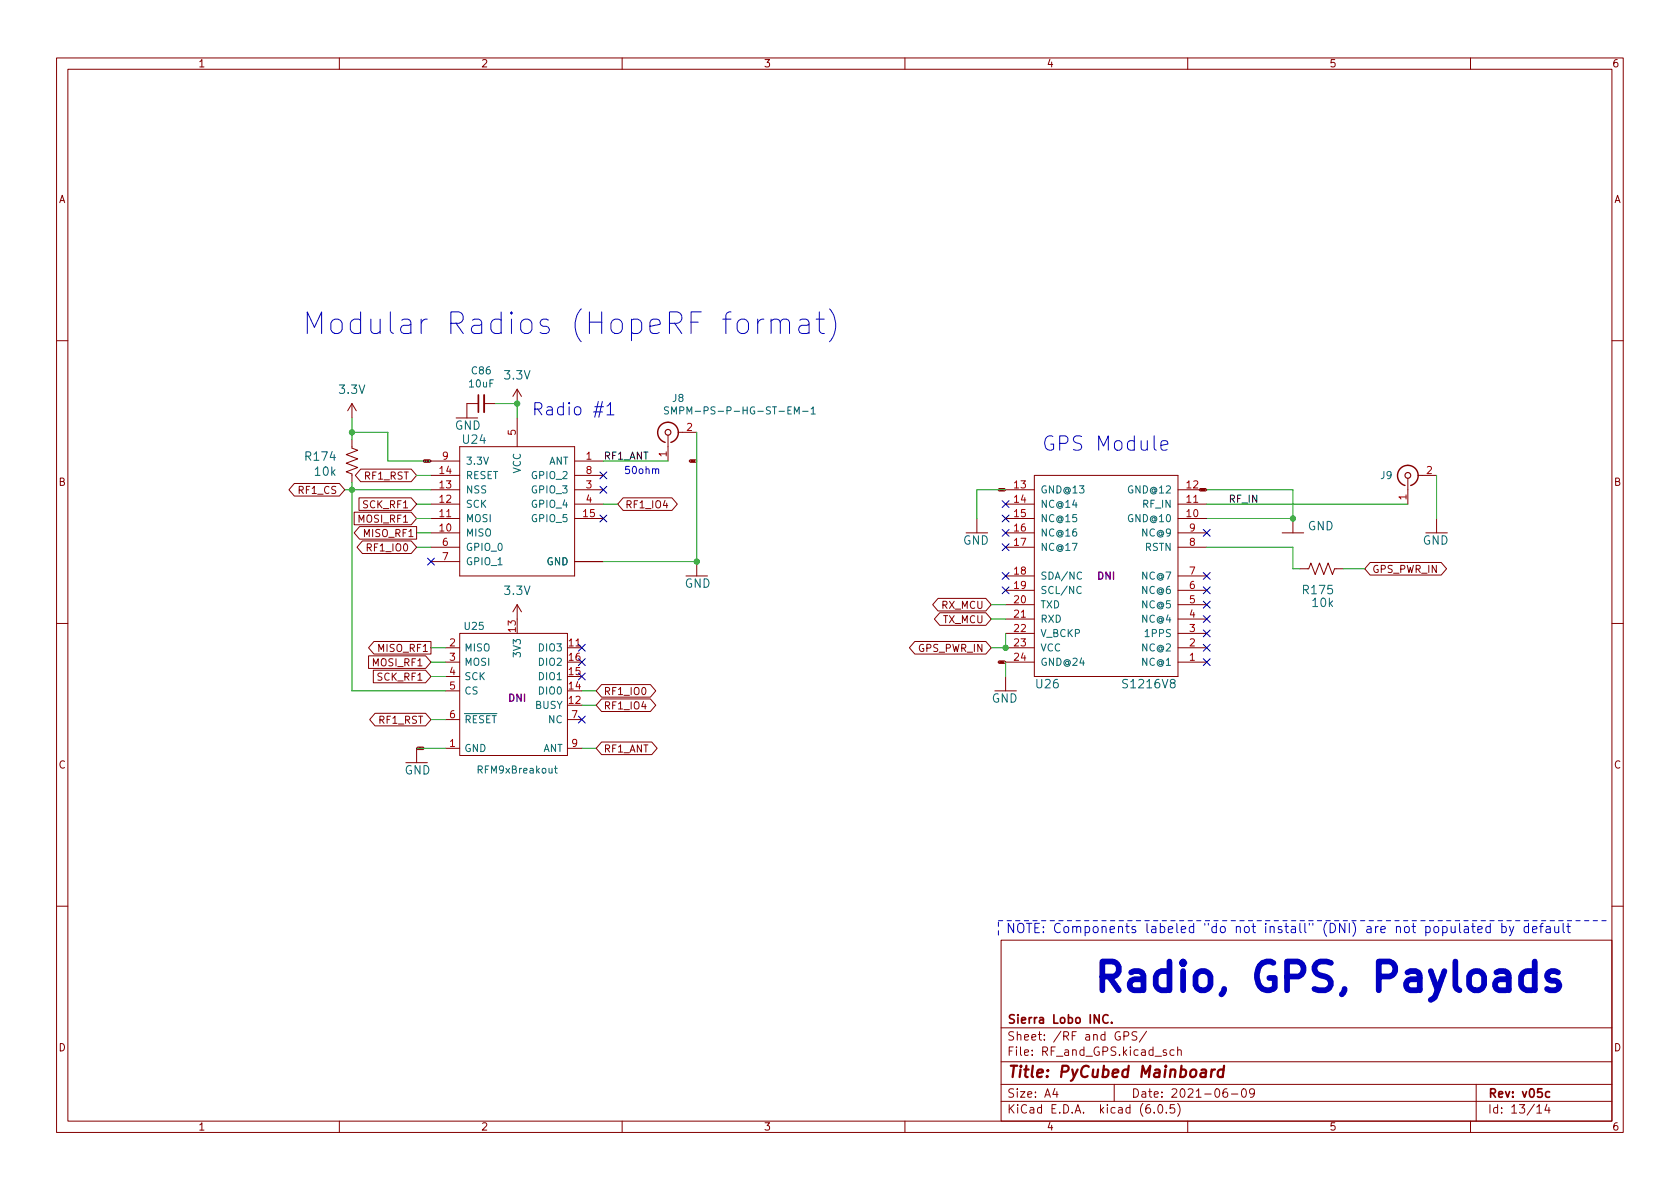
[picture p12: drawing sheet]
<svg xmlns="http://www.w3.org/2000/svg" width="297mm" height="210mm" viewBox="0 0 297 210" stroke-linecap="round" stroke-linejoin="round" font-family="sans-serif">
<g fill="none" stroke="#840000" stroke-width=".18">
<path d="M10 10.2h277v190.1h-277zM12 12.2h273v186.1h-273zM60 10.2v2M110 10.2v2M160 10.2v2M210 10.2v2M260 10.2v2M10 60.2h2M62.2 77.7v1.5l1 .4-2 .8 2 .7-2 .8 2 .8-2 .7 1 .4v1.5M62.2 71.4l-.7 1.2M62.2 71.4l.8 1.2M62.2 71.4v2.5"/>
<path d="M80.6 73.9h3.9M81.3 79h20.3v22.8h-20.3zM84.6 71.4h-2.1v2.5M85.6 71.4h2M91.4 68.8v2.6M91.4 73.9v5.1M91.4 68.8l-.7 1.3M91.4 68.8l.8 1.3M118.1 77v4.5M119.9 76.4h3.3M285 60.2h2M52 85.5h8l1 1.1-1 1.1h-8l-.9-1.1z"/>
<path d="M62.6 90.6h10.1l1 1.1-1 1.1h-10.1zM63.5 88h9.2l1 1.1-1 1.2h-9.2zM63.6 93.1h10.1v2.2h-10.1l-1-1.1zM63.8 83h8.9l1 1.1-1 1.1h-8.9l-1-1.1zM64.1 95.7h8.6l1 1.1-1 1.1h-8.6l-1-1.1zM75 81.3h1l.2 .2-.2 .3h-1l-.2-.3zM75.1 81.4h.1v.2h-.1M76.2 94.2h5.1M76.2 84.1h5.1M76.2 91.7h5.1M76.2 89.1h5.1M76.2 86.6h5.1"/>
<path d="M76.2 96.8h5.1M76.2 81.5h5.1M76.2 99.3h5.1M101.6 84.1h5.1M101.6 91.7h5.1M101.6 89.1h5.1M101.6 86.6h5.1M101.6 81.5h5.1M101.6 99.3h5.1M110.2 88h8.6l1 1.1-1 1.2h-8.6l-1-1.2zM122 81.3h1l.2 .2-.2 .3h-1l-.2-.3zM123.2 99.3v2.5"/>
<path d="M170.8 94.2h3.8M172.7 91.7v2.5M176.6 86.4h1l.2 .2-.2 .2h-1l-.1-.2zM177.8 94.2h5.1M177.8 91.7h5.1M177.8 89.1h5.1M177.8 86.6h5.1M177.8 96.8h5.1M182.9 84.1h25.4v35.5h-25.4zM208.3 94.2h5.1M208.3 91.7h5.1M208.3 89.1h5.1"/>
<path d="M208.3 86.6h5.1M208.3 96.8h5.1M212.2 86.4h1l.2 .2-.2 .2h-1l-.2-.2zM226.7 94.2h3.8M228.6 91.7v2.5M242.3 99.5h12.5l1 1.1-1 1.1h-12.5l-1-1.1zM248.9 84.6v4.5M250.7 84.1h3.3M252.1 94.2h3.8M254 91.7v2.5M10 110.2h2M65.2 116h10l1 1.1-1 1.1h-10z"/>
<path d="M66 118.5h9.2l1 1.1-1 1.1h-9.2zM66.1 113.4h10.1v2.3h-10.1l-.9-1.2zM78.7 114.5h2.6M78.7 117.1h2.6M78.7 119.6h2.6M81.3 112h19v21.6h-19zM91.4 106.9l-.7 1.3M91.4 106.9l.8 1.3M91.4 106.9v2.6M100.3 114.5h2.6M121.3 101.8h3.8M161.7 113.4h12.6l1 1.1-1 1.2h-12.6l-.9-1.2z"/>
<path d="M165.9 105.8h8.4l1 1.1-1 1.1h-8.4l-1-1.1zM166.2 108.4h8.1l1 1.1-1 1.1h-8.1l-1-1.1zM176.6 116.9h1l.2 .2-.2 .2h-1l-.1-.2zM177.8 114.5h5.1M177.8 117.1h5.1M177.8 101.8h5.1M177.8 104.4h5.1M177.8 106.9h5.1M177.8 109.5h5.1M177.8 112h5.1M177.8 119.6v2.6M208.3 114.5h5.1"/>
<path d="M208.3 117.1h5.1M208.3 101.8h5.1M208.3 104.4h5.1M208.3 106.9h5.1M208.3 109.5h5.1M208.3 112h5.1M229.9 100.6h1.5l.4-1 .7 2 .8-2 .8 2 .7-2 .8 2 .4-1h1.5M285 110.2h2M66.3 126.1h8.9l1 1.1-1 1.2h-8.9l-.9-1.2zM71.8 134.9h3.8M73.7 132.3v2.6M73.9 132.1h.9l.2 .2-.2 .3h-.9l-.2-.3z"/>
<path d="M78.7 132.3h2.6M78.7 122.2h2.6M78.7 127.2h2.6M100.3 132.3h2.6M100.3 127.2h2.6M106.4 123.6h8.6l.9 1.1-.9 1.1h-8.6l-1-1.1zM106.4 131.2h8.8l1 1.1-1 1.1h-8.8l-1-1.1zM106.4 121.1h8.6l.9 1.1-.9 1.1h-8.6l-1-1.1zM175.9 122.2h3.8M10 160.2h2M177 166.3h108v32h-108zM285 160.2h2"/>
<path d="M60 198.3v2M110 198.3v2M160 198.3v2M177 194.8h108M177 191.8h108M177 187.8h108M177 181.8h108M186.5 192.5l-.4 1h1M186.9 193v1M197 191.8v3M198.7 183.2l.7-.1 .2-.2-.1-.3-.2-.2h-.6v1.5M201 182.5l-.6-.1-.3 .3 .2 .4 .6 .3v.4l-.2 .1h-.6"/>
<path d="M202.7 182.4l-1.3 1.9M204.1 196.7v.1M204.9 195.4l.2-.1a.81 .81 0 0 1 .6 .7 .81 .81 0 0 1-.3 .8h-.2a.81 .81 0 0 1-.6-.6 .81 .81 0 0 1 .3-.8zM206.2 196.7v.1M206.2 185.7l-.3-.1-.3 .2 .1 .3 .5 .1v.4h-.6M207.6 185.7l-.5-.1-.2 .3v.4l.1 .3h.6M207.6 195.3h-.7v.7l.2-.1 .5 .1 .1 .2-.1 .5-.2 .1-.5-.1M208.2 195.1a1.72 1.72 0 0 1 0 2.3M208.2 185.8l.2-.2 .4 .1 .1 .9M208.2 185.1v1.5M210 198.3v2M216.9 192.5a.59 .59 0 0 0-.7 .7v.5l.2 .3h.4l.2-.1 .1-.5-.2-.2-.4-.1-.3 .3"/>
<path d="M217.7 193.5h1.2M219.7 192.6l.2-.1a.81 .81 0 0 1 .5 .7 .81 .81 0 0 1-.3 .8h-.1a.81 .81 0 0 1-.6-.6 .81 .81 0 0 1 .3-.8zM221.8 193.2l-.3 .3-.4-.1-.2-.2 .2-.6 .4-.1 .2 .2a.99 .99 0 0 1-.3 1.3h-.3M260 198.3v2M261 191.8v6.5M271.7 195.8l.5-.5v1.5M271.7 196.8h.9M273.5 195.3l-.4 1h1M273.9 195.8v1"/>
</g>
<path d="M84.6 69.8v3.1M195.9 179.6a.6 .6 0 0 0-.7 0 .6 .6 0 0 0-.2 .7 .56 .56 0 0 0 .3 .6 .56 .56 0 0 0 .6-.1M196.6 180.8v.1M274 193.1l-.4-.1-.3 .3v.4l.1 .3h.6" fill="none" stroke="#840000" stroke-width=".3"/>
<path d="M214.3 189.1l-.2 1.4M214.8 189.1l-.4 .1-.2 .3M216.3 189.2a.66 .66 0 0 0-1 .3v.6l.1 .3 .2 .1 .6-.1M216.4 188.5l-.2 2" fill="none" stroke="#840000" stroke-width=".4"/>
<path d="M118.2 72l-.5-.1-.2 .2v.3l.6 .3 .1 .3-.2 .2h-.5M118.7 73.2v-1.3l.5 .9 .4-.9v1.3M141.9 72.7h1M143.4 72.3l.4-.4v1.3M143.4 73.2h.7M191.2 103.8a.6 .6 0 0 0-.9 .4 .6 .6 0 0 0 .6 .8l.3-.2M191.2 101.3a.6 .6 0 0 0-.8 .4 .6 .6 0 0 0 .6 .7l.2-.1M98 135.9h.5M98.2 135.4v1.1l.3 .2" fill="none" stroke="#006464" stroke-width=".18"/>
<path d="M85.6 69.8v3.1" fill="none" stroke="#840000" stroke-width=".33"/>
<path d="M117.6 78.2a1.81 1.81 0 0 1-1-2.8 1.81 1.81 0 0 1 3 0 1.81 1.81 0 0 1-1 2.8M248.4 85.8a1.81 1.81 0 0 1-1-2.7 1.81 1.81 0 0 1 3 0 1.81 1.81 0 0 1-1 2.7" fill="none" stroke="#840000" stroke-width=".25"/>
<g fill="none" stroke="#840000" stroke-width=".2">
<circle cx="118.1" cy="76.4" r=".51"/>
<circle cx="248.9" cy="84.1" r=".51"/>
</g>
<path d="M271.4 172l-.5-.3h-1l-.5 .3-.5 .7v1.4l.5 .8 .5 .2h1l.5-.2M271.4 170v5.1M275.5 172l-.5-.3h-.7l-.5 .3-.3 .5 .3 .7 .5 .2h.7l.5 .3 .2 .4-.2 .8-.5 .2h-1l-.5-.2" fill="none" stroke="#0000c2" stroke-width="1"/>
<g fill="none" stroke="#0000c2" stroke-width=".18">
<path d="M134 56.4v2.6M135.1 56.4a.97 .97 0 0 0-1.1 .8M136.3 56.8a.95 .95 0 0 1 1.7 .2v2M136.3 56.4v2.6M138 57l.1-.4 .4-.2h.6l.3 .2 .2 .4v2M141.4 56.6l.4-.2h.7l.4 .2 .1 .4v2M143 57.3l-.3 .2h-.9a.75 .75 0 0 0-.6 .8 .75 .75 0 0 0 .6 .7h.9l.3-.2M144.3 56.4h1.5M144.9 55.2v3.2l.1 .4 .8 .2M146.7 54.6a4.4 4.4 0 0 1 0 5.8M105 72.8h1.5M105.2 71.9h1.5"/>
<path d="M106.5 71l-.6 2.8M107.3 71.8l.6-.6v2.2M107.3 73.4h1.3M205.3 78.8l1.2-.3-.1-.5-.8-.1-.3 .4v1l.1 .2 .2 .1 .8-.1M258.1 163.3v1.4l.2 .2M258.9 163.9h.7v1M259.6 164.2l-.5 .1a.32 .32 0 0 0-.3 .3 .32 .32 0 0 0 .3 .3h.5M260.2 163.8h.6M260.4 163.3v1.4l.1 .2h.3M261.3 164.4l.8-.2-.1-.3-.5-.1-.2 .3 .1 .8h.6M263.5 163.9l-.5-.1-.3 .3v.5l.2 .3h.6M263.5 163.3v1.6"/>
<path d="M265.5 163.9l.5-.1 .3 .3v.5l-.1 .3h-.7M265.5 163.3v1.6M266.9 163.8l.4 1.1M267.7 163.8l-.6 1.5-.2 .2M270.3 163.9l-.5-.1-.3 .3v.5l.1 .3h.7M270.3 163.3v1.6M271 164.4l.7-.2v-.3l-.5-.1-.2 .3v.8h.7M272.2 163.8h.6M272.8 163.3l-.3 .1v.1v1.4M273.4 163.9h.6l.1 1M274.1 164.2l-.5 .1a.32 .32 0 0 0-.3 .3 .32 .32 0 0 0 .3 .3h.5M274.9 163.8l.1 1.1h.4l.2-.1"/>
<path d="M275.6 163.8v1.1M276.4 163.3v1.4l.2 .2M277 163.8h.6M277.3 163.3v1.4v.2h.3"/>
</g>
<path d="M176.5 165.3v-2.5M176.5 162.8h108" fill="none" stroke="#0000c2" stroke-width=".18" stroke-dasharray=".8 .8"/>
<g fill="none" stroke="#009600" stroke-width=".18">
<path d="M62.2 76.4h6.4v5.1h7.6M62.2 73.9v3.8M87.6 71.4h3.8v2.5M123.2 76.4v22.9h-16.5M61 86.6h15.2M62.2 85.3v36.9h16.5M73.7 94.2h2.5M73.7 96.8h2.5M73.7 89.1h2.5M73.7 91.7h2.5M73.7 84.1h2.5M106.7 81.5h11.4"/>
<path d="M106.7 89.1h2.5M177.8 86.6h-5.1v5.1M213.4 86.6h15.2v5.1h-15.2M213.4 96.8h15.2v3.8h1.3M213.4 89.1h35.5M254 84.1v7.6M76.2 117.1h2.5M76.2 114.5h2.5M76.2 119.6h2.5M175.3 106.9h2.5M175.3 109.5h2.5M177.8 112v2.5h-2.5"/>
<path d="M177.8 117.1v2.5M237.5 100.6h3.8M73.7 132.3h5M76.2 127.2h2.5M102.9 122.2h2.5M102.9 124.7h2.5M102.9 132.3h2.5"/>
</g>
<g fill="none" stroke="#000084" stroke-width=".18">
<path d="M75.6 98.7l1.2 1.2M76.8 98.7l-1.2 1.2M106.1 91.1l1.2 1.2M106.1 83.5l1.2 1.2M106.1 86l1.2 1.2M107.3 91.1l-1.2 1.2M107.3 83.5l-1.2 1.2M107.3 86l-1.2 1.2M177.2 93.6l1.2 1.2M177.2 96.2l1.2 1.2M177.2 91.1l1.2 1.2M177.2 88.5l1.2 1.3"/>
<path d="M178.4 93.6l-1.2 1.2M178.4 96.2l-1.2 1.2M178.4 91.1l-1.2 1.2M178.4 88.5l-1.2 1.3M212.8 93.6l1.2 1.2M214 93.6l-1.2 1.2M102.3 119l1.2 1.2M102.3 113.9l1.2 1.3M102.3 116.5l1.2 1.2M103.5 119l-1.2 1.2M103.5 113.9l-1.2 1.3M103.5 116.5l-1.2 1.2"/>
<path d="M177.2 101.2l1.2 1.3M177.2 103.8l1.2 1.2M178.4 101.2l-1.2 1.3M178.4 103.8l-1.2 1.2M212.8 108.9l1.2 1.2M212.8 113.9l1.2 1.3M212.8 111.4l1.2 1.2M212.8 101.2l1.2 1.3M212.8 103.8l1.2 1.2M212.8 116.5l1.2 1.2M212.8 106.3l1.2 1.2M214 108.9l-1.2 1.2"/>
<path d="M214 113.9l-1.2 1.3M214 111.4l-1.2 1.2M214 101.2l-1.2 1.3M214 103.8l-1.2 1.2M214 116.5l-1.2 1.2M214 106.3l-1.2 1.2M102.3 126.6l1.2 1.3M103.5 126.6l-1.2 1.3"/>
</g>
<g fill="#009600" stroke="#009600" stroke-width=".18">
<circle cx="177.8" cy="114.5" r=".46"/>
<circle cx="228.6" cy="91.7" r=".46"/>
<circle cx="62.2" cy="76.4" r=".46"/>
<circle cx="91.4" cy="71.4" r=".46"/>
<circle cx="62.2" cy="86.6" r=".46"/>
<circle cx="123.2" cy="99.3" r=".46"/>
</g>
<text font-size="7.1" fill="#0000c2" x="193" y="175.4">Radio, GPS, Payloads</text>
<text font-size="5.3" fill="#0000c2" x="53.3" y="59.2">Modular Radios (HopeRF format)</text>
<text font-size="3.5" fill="#0000c2" x="184.1" y="79.7">GPS Module</text>
<text font-size="3" fill="#0000c2" x="94" y="73.5">Radio #1</text>
<text font-size="2.8" fill="#840000" x="178" y="190.6">Title: PyCubed Mainboard</text>
<text font-size="2.3" fill="#0000c2" x="177.8" y="165">NOTE: Components labeled &quot;do not install&quot; (DNI) are not populated by default</text>
<g font-size="2.1" fill="#006464">
<text x="60.1" y="69.6">3.3V</text>
<text x="89.3" y="67.1">3.3V</text>
<text x="80.4" y="76">GND</text>
<text x="54.1" y="81.5">R174</text>
<text x="81.9" y="78.5">U24</text>
<text x="55.7" y="84.1">10k</text>
<text x="231.2" y="93.8">GND</text>
<text x="170.2" y="96.3">GND</text>
<text x="251.5" y="96.3">GND</text>
<text x="89.3" y="105.2">3.3V</text>
<text x="121" y="103.9">GND</text>
<text x="230.5" y="105.1">R175</text>
<text x="232.1" y="107.3">10k</text>
<text x="175.3" y="124.3">GND</text>
<text x="183.3" y="121.7">U26</text>
<text x="198.8" y="121.7">S1216V8</text>
<text x="71.5" y="137">GND</text>
</g>
<g font-size="2.1" fill="#840000">
<text x="178" y="184">Sheet: /RF and GPS/</text>
<text x="178" y="181">Sierra Lobo INC.</text>
<text x="178" y="186.7">File: RF_and_GPS.kicad_sch</text>
<text x="178" y="196.9">KiCad E.D.A. kicad (6.0.5)</text>
<text x="178" y="194.1">Size: A4</text>
<text x="200" y="194.1">Date: 2021-06-09</text>
<text x="263" y="194.1">Rev: v05c</text>
<text x="263" y="196.9">Id: 13/14</text>
</g>
<g font-size="1.8" fill="#840000">
<text x="35" y="11.9">1</text>
<text x="85" y="11.9">2</text>
<text x="135" y="11.9">3</text>
<text x="185" y="11.9">4</text>
<text x="235" y="11.9">5</text>
<text x="285" y="11.9">6</text>
<text x="10.3" y="35.9">A</text>
<text x="285.3" y="35.9">A</text>
<text x="10.3" y="85.9">B</text>
<text x="52.9" y="87.3">RF1_CS</text>
<text x="64.3" y="89.9">SCK_RF1</text>
<text x="64.5" y="84.8">RF1_RST</text>
<text x="110.5" y="89.9">RF1_IO4</text>
<text x="285.3" y="85.9">B</text>
<text x="63.5" y="92.4">MOSI_RF1</text>
<text x="64.5" y="95">MISO_RF1</text>
<text x="65.2" y="97.5">RF1_IO0</text>
<text x="242.6" y="101.3">GPS_PWR_IN</text>
<text x="166.5" y="107.7">RX_MCU</text>
<text x="166.7" y="110.2">TX_MCU</text>
<text x="66.1" y="117.8">MOSI_RF1</text>
<text x="67" y="115.3">MISO_RF1</text>
<text x="162.4" y="115.3">GPS_PWR_IN</text>
<text x="66.9" y="120.4">SCK_RF1</text>
<text x="106.7" y="125.4">RF1_IO4</text>
<text x="106.7" y="122.9">RF1_IO0</text>
<text x="67.1" y="128">RF1_RST</text>
<text x="10.3" y="135.9">C</text>
<text x="106.7" y="133.1">RF1_ANT</text>
<text x="285.3" y="135.9">C</text>
<text x="10.3" y="185.9">D</text>
<text x="285.3" y="185.9">D</text>
<text x="35" y="199.9">1</text>
<text x="85" y="199.9">2</text>
<text x="135" y="199.9">3</text>
<text x="185" y="199.9">4</text>
<text x="235" y="199.9">5</text>
<text x="285" y="199.9">6</text>
</g>
<g font-size="1.8" fill="#006464">
<text x="83" y="68.5">10uF</text>
<text x="83.5" y="66.2">C86</text>
<text x="118.9" y="71.1">J8</text>
<text x="120.3" y="73.3">SMPM-PS-P-HG-ST-EM-1</text>
<text x="82.3" y="82.2">3.3V</text>
<text x="92.1" y="83.7" transform="rotate(-90 92.1 83.7)">VCC</text>
<text x="96.9" y="82.2">ANT</text>
<text x="82.3" y="89.8">SCK</text>
<text x="82.3" y="87.2">NSS</text>
<text x="82.3" y="84.7">RESET</text>
<text x="94.2" y="87.2">GPIO_3</text>
<text x="94.2" y="89.8">GPIO_4</text>
<text x="94.2" y="84.7">GPIO_2</text>
<text x="183.9" y="87.2">GND@13</text>
<text x="183.9" y="89.8">NC@14</text>
<text x="199.6" y="87.2">GND@12</text>
<text x="202.2" y="89.8">RF_IN</text>
<text x="244.1" y="84.7">J9</text>
<text x="82.3" y="94.9">MISO</text>
<text x="82.3" y="92.3">MOSI</text>
<text x="94.2" y="92.3">GPIO_5</text>
<text x="183.9" y="92.3">NC@15</text>
<text x="183.9" y="94.9">NC@16</text>
<text x="199.6" y="92.3">GND@10</text>
<text x="202" y="94.9">NC@9</text>
<text x="82.3" y="97.4">GPIO_0</text>
<text x="82.3" y="99.9">GPIO_1</text>
<text x="96.7" y="99.9">GND</text>
<text x="183.9" y="97.4">NC@17</text>
<text x="202.4" y="97.4">RSTN</text>
<text x="183.9" y="102.5">SDA/NC</text>
<text x="183.9" y="105">SCL/NC</text>
<text x="183.9" y="107.6">TXD</text>
<text x="202" y="107.6">NC@5</text>
<text x="202" y="105">NC@6</text>
<text x="202" y="102.5">NC@7</text>
<text x="82.2" y="111.4">U25</text>
<text x="183.9" y="110.1">RXD</text>
<text x="183.9" y="112.6">V_BCKP</text>
<text x="202" y="110.1">NC@4</text>
<text x="202.7" y="112.6">1PPS</text>
<text x="82" y="115.2">MISO</text>
<text x="82" y="117.7">MOSI</text>
<text x="92.1" y="115.9" transform="rotate(-90 92.1 115.9)">3V3</text>
<text x="95.4" y="115.2">DIO3</text>
<text x="95.4" y="117.7">DIO2</text>
<text x="183.9" y="115.2">VCC</text>
<text x="183.9" y="117.7">GND@24</text>
<text x="202" y="117.7">NC@1</text>
<text x="202" y="115.2">NC@2</text>
<text x="82" y="120.3">SCK</text>
<text x="82" y="122.8">CS</text>
<text x="94.7" y="125.3">BUSY</text>
<text x="95.4" y="122.8">DIO0</text>
<text x="95.4" y="120.3">DIO1</text>
<text x="82" y="127.9">~{RESET}</text>
<text x="97" y="127.9">NC</text>
<text x="82" y="133">GND</text>
<text x="84.7" y="136.8">RFM9xBreakout</text>
<text x="95.9" y="133">ANT</text>
</g>
<g font-size="1.8" fill="#a90000">
<text x="91.2" y="76.9" transform="rotate(-90 91.2 76.9)">5</text>
<text x="121.4" y="76.2">2</text>
<text x="77.8" y="83.8">14</text>
<text x="78.2" y="81.3">9</text>
<text x="103.6" y="81.3">1</text>
<text x="103.6" y="83.8">8</text>
<text x="117.9" y="80.8" transform="rotate(-90 117.9 80.8)">1</text>
<text x="252.2" y="83.8">2</text>
<text x="77.8" y="88.9">12</text>
<text x="77.8" y="86.4">13</text>
<text x="103.6" y="86.4">3</text>
<text x="103.6" y="88.9">4</text>
<text x="179.4" y="86.4">13</text>
<text x="179.4" y="88.9">14</text>
<text x="209.8" y="88.9">11</text>
<text x="209.8" y="86.4">12</text>
<text x="248.7" y="88.4" transform="rotate(-90 248.7 88.4)">1</text>
<text x="77.8" y="94">10</text>
<text x="77.8" y="91.4">11</text>
<text x="103.2" y="91.4">15</text>
<text x="179.4" y="91.4">15</text>
<text x="179.4" y="94">16</text>
<text x="209.8" y="91.4">10</text>
<text x="210.3" y="94">9</text>
<text x="78.2" y="96.5">6</text>
<text x="78.2" y="99.1">7</text>
<text x="179.4" y="96.5">17</text>
<text x="179.4" y="101.6">18</text>
<text x="210.3" y="101.6">7</text>
<text x="210.3" y="96.5">8</text>
<text x="179.4" y="104.1">19</text>
<text x="179.4" y="106.7">20</text>
<text x="210.3" y="106.7">5</text>
<text x="210.3" y="104.1">6</text>
<text x="91.2" y="111.7" transform="rotate(-90 91.2 111.7)">13</text>
<text x="179.4" y="109.2">21</text>
<text x="179.4" y="111.8">22</text>
<text x="210.3" y="111.8">3</text>
<text x="210.3" y="109.2">4</text>
<text x="79.5" y="114.3">2</text>
<text x="79.5" y="116.8">3</text>
<text x="79.5" y="119.4">4</text>
<text x="100.6" y="114.3">11</text>
<text x="100.6" y="119.4">15</text>
<text x="100.6" y="116.8">16</text>
<text x="179.4" y="114.3">23</text>
<text x="179.4" y="116.8">24</text>
<text x="210.3" y="116.8">1</text>
<text x="210.3" y="114.3">2</text>
<text x="79.5" y="121.9">5</text>
<text x="100.6" y="124.5">12</text>
<text x="100.6" y="121.9">14</text>
<text x="79.5" y="127">6</text>
<text x="101.1" y="127">7</text>
<text x="79.5" y="132.1">1</text>
<text x="101.1" y="132.1">9</text>
</g>
<g font-size="1.8" fill="#0f0f0f">
<text x="106.7" y="81.3">RF1_ANT</text>
<text x="217.2" y="88.9">RF_IN</text>
</g>
<text font-size="1.8" fill="#0000c2" x="111.1" y="83.8">50ohm</text>
<g font-size="1.8" fill="#840084">
<text x="194.1" y="102.5">DNI</text>
<text x="89.9" y="124.1">DNI</text>
</g>
<g font-size=".4" fill="#840000">
<text x="75.2" y="81.7">3.3V</text>
<text x="122.1" y="81.7">GND</text>
<text x="176.8" y="86.8">GND</text>
<text x="212.3" y="86.8">GND</text>
<text x="176.8" y="117.2">GND</text>
<text x="73.9" y="132.5">GND</text>
</g>
</svg>
